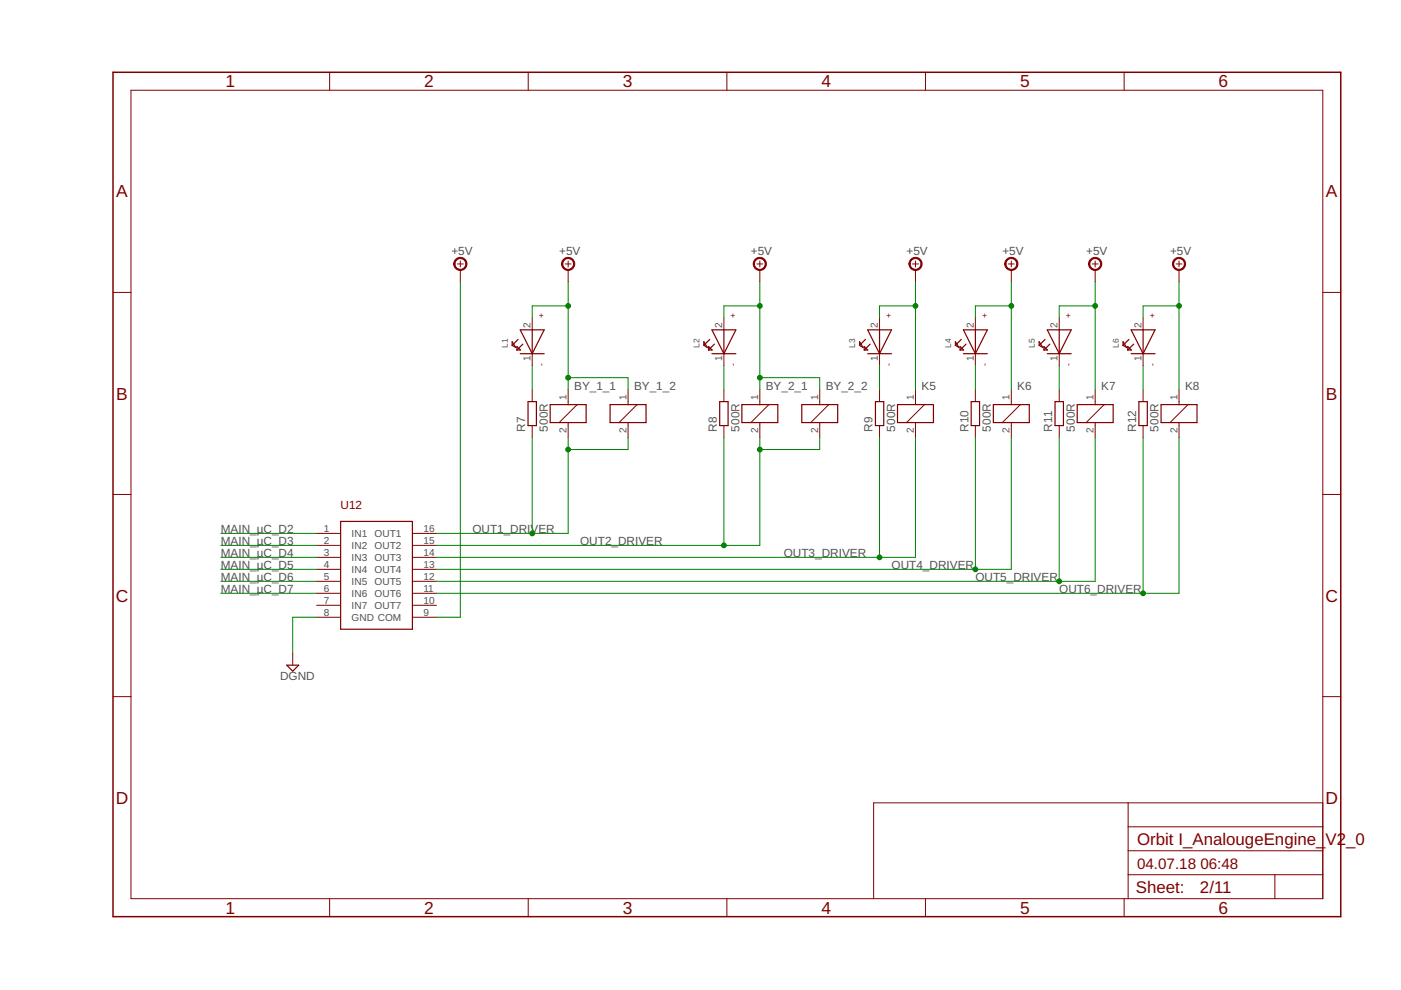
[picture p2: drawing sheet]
<svg xmlns="http://www.w3.org/2000/svg" width="297mm" height="210mm" viewBox="0 0 297 210" stroke-linecap="round" stroke-linejoin="round" font-family="sans-serif">
<g fill="none" stroke="#800000" stroke-width=".25">
<path d="M108.6 72.5l.7 1.2-.7-.5zM109.6 73.5l.7 .7h-.7zM109.8 72l-1.2 1.2M110.3 69.9h5.1l-2.6 5.1zM110.3 75h5.1M110.8 73l-1.2 1.2M112.8 69.9v5.1M149.2 72.5l.8 1.2-.8-.5zM150.2 73.5l.8 .7h-.8zM150.5 72l-1.3 1.2M150.9 69.9h5.1l-2.5 5.1zM150.9 75h5.1"/>
<path d="M151.5 73l-1.3 1.2M153.5 69.9v5.1M182.2 72.5l.8 1.2-.8-.5zM183.2 73.5l.8 .7h-.8zM183.5 72l-1.3 1.2M184 69.9h5l-2.5 5.1zM184 75h5M184.5 73l-1.3 1.2M186.5 69.9v5.1M202.6 72.5l.7 1.2-.7-.5zM203.6 73.5l.7 .7h-.7zM203.8 72l-1.2 1.2"/>
<path d="M204.3 69.9h5l-2.5 5.1zM204.3 75h5M204.8 73l-1.2 1.2M206.8 69.9v5.1M220.3 72.5l.8 1.2-.8-.5zM221.3 73.5l.8 .7h-.8zM221.6 72l-1.3 1.2M222 69.9h5.1l-2.5 5.1zM222 75h5.1M222.6 73l-1.3 1.2M224.6 69.9v5.1M238.1 72.5l.8 1.2-.8-.5z"/>
<path d="M239.1 73.5l.8 .7h-.8zM239.4 72l-1.3 1.2M239.8 69.9h5.1l-2.5 5.1zM239.8 75h5.1M240.4 73l-1.3 1.2M242.4 69.9v5.1M112 85.2h1.7v5h-1.7zM116.6 85.8h7.7v3.8h-7.7zM129.3 85.8h7.7v3.8h-7.7zM152.6 85.2h1.8v5h-1.8zM157.3 85.8h7.6v3.8h-7.6zM170 85.8h7.6v3.8h-7.6z"/>
<path d="M185.6 85.2h1.8v5h-1.8zM190.3 85.8h7.6v3.8h-7.6zM205.9 85.2h1.8v5h-1.8zM210.6 85.8h7.6v3.8h-7.6zM223.7 85.2h1.8v5h-1.8zM228.4 85.8h7.6v3.8h-7.6zM241.5 85.2h1.7v5h-1.7zM246.2 85.8h7.6v3.8h-7.6zM72.2 110.6h15.2v22.8h-15.2zM60.8 141h2.5l-1.2 1.3z"/>
</g>
<g fill="none" stroke="#800000" stroke-width=".21">
<path d="M27.8 19.1h252.7v171.4h-252.7zM69.9 15.3v3.8M112 15.3v3.8M154.1 15.3v3.8M196.2 15.3v3.8M238.3 15.3v3.8M97 56h1.2M97.6 55.3v1.3M97.6 57.2v2.6M119.8 56h1.3M120.5 55.3v1.3M120.5 57.2v2.6"/>
<path d="M160.5 56h1.2M161.1 55.3v1.3M161.1 57.2v2.6M193.5 56h1.2M194.1 55.3v1.3M194.1 57.2v2.6M213.8 56h1.3M214.4 55.3v1.3M214.4 57.2v2.6M231.6 56h1.2M232.2 55.3v1.3M232.2 57.2v2.6"/>
<path d="M249.3 56h1.3M250 55.3v1.3M250 57.2v2.6M24 62h3.8M112.8 67.4v2.5M112.8 75v2.5M153.5 67.4v2.5M153.5 75v2.5M186.5 67.4v2.5M186.5 75v2.5M206.8 67.4v2.5M206.8 75v2.5"/>
<path d="M224.6 67.4v2.5M224.6 75v2.5M242.4 67.4v2.5M242.4 75v2.5M280.5 62h3.8M112.8 82.6v2.6M112.8 90.2v2.6M120.5 82.6v3.2M120.5 89.6v3.2M122.4 85.8l-3.8 3.8M133.2 82.6v3.2M133.2 89.6v3.2"/>
<path d="M135.1 85.8l-3.8 3.8M153.5 82.6v2.6M153.5 90.2v2.6M161.1 82.6v3.2M161.1 89.6v3.2M163 85.8l-3.8 3.8M173.8 82.6v3.2M173.8 89.6v3.2M175.7 85.8l-3.8 3.8M186.5 82.6v2.6M186.5 90.2v2.6M194.1 82.6v3.2"/>
<path d="M194.1 89.6v3.2M196 85.8l-3.8 3.8M206.8 82.6v2.6M206.8 90.2v2.6M214.4 82.6v3.2M214.4 89.6v3.2M216.3 85.8l-3.8 3.8M224.6 82.6v2.6M224.6 90.2v2.6M232.2 82.6v3.2M232.2 89.6v3.2M234.1 85.8l-3.8 3.8"/>
<path d="M242.4 82.6v2.6M242.4 90.2v2.6M250 82.6v3.2M250 89.6v3.2M251.9 85.8l-3.8 3.8M24 104.8h3.8M67.1 113.1h5.1M67.1 115.6h5.1M67.1 118.2h5.1M87.4 113.1h5.1M87.4 115.6h5.1M87.4 118.2h5.1"/>
<path d="M280.5 104.8h3.8M62.1 138.5v2.5M67.1 120.7h5.1M67.1 123.3h5.1M67.1 125.8h5.1M67.1 128.3h5.1M67.1 130.9h5.1M87.4 120.7h5.1M87.4 123.3h5.1M87.4 125.8h5.1M87.4 128.3h5.1M87.4 130.9h5.1"/>
<path d="M24 147.7h3.8M280.5 147.7h3.8M239.2 170.2v20.3M239.2 175.3h41.3M280.5 170.2h-95.3v20.3M69.9 190.5v3.9M112 190.5v3.9M154.1 190.5v3.9M196.2 190.5v3.9M238.3 190.5v3.9M239.2 185.5h41.3M239.2 180.4h41.3"/>
<path d="M270.3 185.5v5"/>
</g>
<g fill="#800000" stroke="#800000" stroke-width=".21">
<path d="M119.4 55a1.39 1.39 0 0 1 2.2 .3 1.39 1.39 0 0 1-.8 2 1.39 1.39 0 0 1-1.7-1.3h.2a1.15 1.15 0 0 1 1.6-1.1 1.15 1.15 0 0 1 .3 1.9 1.15 1.15 0 0 1-1.8-.6l-.1-.2h-.2z" fill-rule="evenodd"/>
<path d="M193.1 55a1.4 1.4 0 0 1 2.2 .3 1.4 1.4 0 0 1-.8 2 1.4 1.4 0 0 1-1.8-1.3h.3a1.15 1.15 0 0 1 1.6-1.1 1.15 1.15 0 0 1 .3 1.9 1.15 1.15 0 0 1-1.9-.6v-.2h-.3z" fill-rule="evenodd"/>
<path d="M96.6 55a1.4 1.4 0 0 1 2.2 .3 1.4 1.4 0 0 1-.8 2 1.4 1.4 0 0 1-1.8-1.3h.3a1.15 1.15 0 0 1 1.6-1.1 1.15 1.15 0 0 1 .3 1.9 1.15 1.15 0 0 1-1.9-.6v-.2h-.3z" fill-rule="evenodd"/>
<path d="M160.1 55a1.39 1.39 0 0 1 2.2 .3 1.39 1.39 0 0 1-.8 2 1.39 1.39 0 0 1-1.8-1.3h.3a1.14 1.14 0 0 1 1.6-1 1.14 1.14 0 0 1 .2 1.9 1.14 1.14 0 0 1-1.8-.7v-.2h-.3z" fill-rule="evenodd"/>
<path d="M213.4 55a1.4 1.4 0 0 1 2.2 .3 1.4 1.4 0 0 1-.8 2 1.4 1.4 0 0 1-1.8-1.3h.3a1.15 1.15 0 0 1 1.6-1.1 1.15 1.15 0 0 1 .3 1.9 1.15 1.15 0 0 1-1.9-.6v-.2h-.3z" fill-rule="evenodd"/>
<path d="M231.2 55a1.39 1.39 0 0 1 2.2 .3 1.39 1.39 0 0 1-.8 2 1.39 1.39 0 0 1-1.8-1.3h.3a1.15 1.15 0 0 1 1.6-1.1 1.15 1.15 0 0 1 .3 1.9 1.15 1.15 0 0 1-1.9-.6v-.2h-.3z" fill-rule="evenodd"/>
<path d="M249 55a1.39 1.39 0 0 1 2.2 .3 1.39 1.39 0 0 1-.9 2 1.39 1.39 0 0 1-1.7-1.3h.2a1.14 1.14 0 0 1 1.6-1.1 1.14 1.14 0 0 1 .3 1.9 1.14 1.14 0 0 1-1.8-.6l-.1-.2h-.2z" fill-rule="evenodd"/>
</g>
<path d="M24 15.3h260.3v179.1h-260.3z" fill="none" stroke="#800000" stroke-width=".32"/>
<g fill="none" stroke="#008000" stroke-width=".21">
<path d="M97.6 59.8v71.1h-5.1M120.5 59.8v22.8M161.1 59.8v22.8M194.1 59.8v22.8M214.4 59.8v22.8M232.2 59.8v22.8M250 59.8v22.8M112.8 77.5v5.1M120.5 64.9h-7.7v2.5M153.5 77.5v5.1M161.1 64.9h-7.6v2.5M186.5 77.5v5.1"/>
<path d="M194.1 64.9h-7.6v2.5M206.8 77.5v5.1M214.4 64.9h-7.6v2.5M224.6 77.5v5.1M232.2 64.9h-7.6v2.5M242.4 77.5v5.1M250 64.9h-7.6v2.5M112.8 92.8v20.3M120.5 92.8v20.3h-28M120.5 80.1h12.7v2.5M133.2 92.8v2.5h-12.7M153.5 92.8v22.8"/>
<path d="M161.1 80.1h12.7v2.5M161.1 92.8v22.8h-68.6M173.8 92.8v2.5h-12.7M186.5 92.8v25.4M194.1 92.8v25.4h-101.6M206.8 92.8v27.9M214.4 92.8v27.9h-121.9M224.6 92.8v30.5M232.2 92.8v30.5h-139.7M242.4 92.8v33M250 92.8v33h-157.5M46.8 113.1h20.3"/>
<path d="M46.8 115.6h20.3M46.8 118.2h20.3M46.8 120.7h20.3M46.8 123.3h20.3M46.8 125.8h20.3M67.1 130.9h-5v7.6"/>
</g>
<g fill="#008000" stroke="#008000" stroke-width=".21">
<circle cx="120.5" cy="80.1" r=".51"/>
<circle cx="120.5" cy="64.9" r=".51"/>
<circle cx="161.1" cy="80.1" r=".51"/>
<circle cx="161.1" cy="64.9" r=".51"/>
<circle cx="194.1" cy="64.9" r=".51"/>
<circle cx="214.4" cy="64.9" r=".51"/>
<circle cx="232.2" cy="64.9" r=".51"/>
<circle cx="250" cy="64.9" r=".51"/>
<circle cx="120.5" cy="95.3" r=".51"/>
<circle cx="112.8" cy="113.1" r=".51"/>
<circle cx="161.1" cy="95.3" r=".51"/>
<circle cx="153.5" cy="115.6" r=".51"/>
<circle cx="186.5" cy="118.2" r=".51"/>
<circle cx="206.8" cy="120.7" r=".51"/>
<circle cx="224.6" cy="123.3" r=".51"/>
<circle cx="242.4" cy="125.8" r=".51"/>
</g>
<g font-size="3.7" fill="#800000">
<text x="47.8" y="18.5">1</text>
<text x="89.9" y="18.5">2</text>
<text x="132" y="18.5">3</text>
<text x="174.2" y="18.5">4</text>
<text x="216.3" y="18.5">5</text>
<text x="258.4" y="18.5">6</text>
<text x="24.6" y="41.9">A</text>
<text x="281.1" y="41.9">A</text>
<text x="24.6" y="84.7">B</text>
<text x="281.1" y="84.7">B</text>
<text x="24.5" y="127.6">C</text>
<text x="281" y="127.6">C</text>
<text x="24.5" y="170.4">D</text>
<text x="281" y="170.4">D</text>
<text x="47.8" y="193.7">1</text>
<text x="89.9" y="193.7">2</text>
<text x="132" y="193.7">3</text>
<text x="174.2" y="193.7">4</text>
<text x="216.3" y="193.7">5</text>
<text x="258.4" y="193.7">6</text>
</g>
<g font-size="3.6" fill="#800000">
<text x="241.1" y="179.1">Orbit I_AnalougeEngine_</text>
<text x="281.1" y="179.1">V2_0</text>
<text x="240.8" y="189.4">Sheet:</text>
<text x="254.4" y="189.3">2/11</text>
</g>
<g font-size="3.2" fill="#800000">
<text x="241.1" y="184.2">04.07.18</text>
<text x="254.5" y="184.2">06:48</text>
</g>
<g font-size="2.5" fill="#505050">
<text x="95.7" y="54.1">+5V</text>
<text x="118.6" y="54.1">+5V</text>
<text x="159.2" y="54.1">+5V</text>
<text x="192.2" y="54.1">+5V</text>
<text x="212.5" y="54.1">+5V</text>
<text x="230.3" y="54.1">+5V</text>
<text x="248.1" y="54.1">+5V</text>
<text x="121.7" y="82.6">BY_1_1</text>
<text x="134.4" y="82.6">BY_1_2</text>
<text x="162.4" y="82.6">BY_2_1</text>
<text x="175.1" y="82.6">BY_2_2</text>
<text x="195.4" y="82.6">K5</text>
<text x="215.7" y="82.6">K6</text>
<text x="233.5" y="82.6">K7</text>
<text x="251.2" y="82.6">K8</text>
<text x="111.3" y="91.5" transform="rotate(-90 111.3 91.5)">R7</text>
<text x="116.1" y="91.5" transform="rotate(-90 116.1 91.5)">500R</text>
<text x="152" y="91.5" transform="rotate(-90 152 91.5)">R8</text>
<text x="156.8" y="91.5" transform="rotate(-90 156.8 91.5)">500R</text>
<text x="185" y="91.5" transform="rotate(-90 185 91.5)">R9</text>
<text x="189.8" y="91.5" transform="rotate(-90 189.8 91.5)">500R</text>
<text x="205.3" y="91.5" transform="rotate(-90 205.3 91.5)">R10</text>
<text x="210.1" y="91.5" transform="rotate(-90 210.1 91.5)">500R</text>
<text x="223.1" y="91.5" transform="rotate(-90 223.1 91.5)">R11</text>
<text x="227.9" y="91.5" transform="rotate(-90 227.9 91.5)">500R</text>
<text x="240.9" y="91.5" transform="rotate(-90 240.9 91.5)">R12</text>
<text x="245.7" y="91.5" transform="rotate(-90 245.7 91.5)">500R</text>
<text x="46.8" y="113.1">MAIN_µC_D2</text>
<text x="100.1" y="113.1">OUT1_DRIVER</text>
<text x="46.8" y="115.6">MAIN_µC_D3</text>
<text x="46.8" y="118.2">MAIN_µC_D4</text>
<text x="123" y="115.6">OUT2_DRIVER</text>
<text x="166.2" y="118.2">OUT3_DRIVER</text>
<text x="46.8" y="120.7">MAIN_µC_D5</text>
<text x="46.8" y="123.3">MAIN_µC_D6</text>
<text x="46.8" y="125.8">MAIN_µC_D7</text>
<text x="189" y="120.7">OUT4_DRIVER</text>
<text x="206.8" y="123.3">OUT5_DRIVER</text>
<text x="224.6" y="125.8">OUT6_DRIVER</text>
<text x="59.4" y="144.2">DGND</text>
</g>
<text font-size="2.5" fill="#800000" x="72.2" y="108">U12</text>
<g font-size="2.1" fill="#505050">
<text x="112.5" y="69.6" transform="rotate(-90 112.5 69.6)">2</text>
<text x="153.1" y="69.6" transform="rotate(-90 153.1 69.6)">2</text>
<text x="186.1" y="69.6" transform="rotate(-90 186.1 69.6)">2</text>
<text x="206.4" y="69.6" transform="rotate(-90 206.4 69.6)">2</text>
<text x="224.2" y="69.6" transform="rotate(-90 224.2 69.6)">2</text>
<text x="242" y="69.6" transform="rotate(-90 242 69.6)">2</text>
<text x="112.5" y="76.5" transform="rotate(-90 112.5 76.5)">1</text>
<text x="153.1" y="76.5" transform="rotate(-90 153.1 76.5)">1</text>
<text x="186.1" y="76.5" transform="rotate(-90 186.1 76.5)">1</text>
<text x="206.4" y="76.5" transform="rotate(-90 206.4 76.5)">1</text>
<text x="224.2" y="76.5" transform="rotate(-90 224.2 76.5)">1</text>
<text x="242" y="76.5" transform="rotate(-90 242 76.5)">1</text>
<text x="120.1" y="84.8" transform="rotate(-90 120.1 84.8)">1</text>
<text x="132.8" y="84.8" transform="rotate(-90 132.8 84.8)">1</text>
<text x="160.7" y="84.8" transform="rotate(-90 160.7 84.8)">1</text>
<text x="173.4" y="84.8" transform="rotate(-90 173.4 84.8)">1</text>
<text x="193.8" y="84.8" transform="rotate(-90 193.8 84.8)">1</text>
<text x="214.1" y="84.8" transform="rotate(-90 214.1 84.8)">1</text>
<text x="231.8" y="84.8" transform="rotate(-90 231.8 84.8)">1</text>
<text x="249.6" y="84.8" transform="rotate(-90 249.6 84.8)">1</text>
<text x="120.1" y="91.8" transform="rotate(-90 120.1 91.8)">2</text>
<text x="132.8" y="91.8" transform="rotate(-90 132.8 91.8)">2</text>
<text x="160.7" y="91.8" transform="rotate(-90 160.7 91.8)">2</text>
<text x="173.4" y="91.8" transform="rotate(-90 173.4 91.8)">2</text>
<text x="193.8" y="91.8" transform="rotate(-90 193.8 91.8)">2</text>
<text x="214.1" y="91.8" transform="rotate(-90 214.1 91.8)">2</text>
<text x="231.8" y="91.8" transform="rotate(-90 231.8 91.8)">2</text>
<text x="249.6" y="91.8" transform="rotate(-90 249.6 91.8)">2</text>
<text x="68.7" y="112.7">1</text>
<text x="74.5" y="113.9">IN1</text>
<text x="79.4" y="113.9">OUT1</text>
<text x="89.8" y="112.7">16</text>
<text x="68.7" y="115.3">2</text>
<text x="68.7" y="117.8">3</text>
<text x="74.5" y="116.4">IN2</text>
<text x="74.5" y="118.9">IN3</text>
<text x="79.4" y="116.4">OUT2</text>
<text x="79.4" y="118.9">OUT3</text>
<text x="89.8" y="115.3">15</text>
<text x="89.8" y="117.8">14</text>
<text x="68.7" y="120.4">4</text>
<text x="68.7" y="122.9">5</text>
<text x="68.7" y="125.4">6</text>
<text x="74.5" y="121.5">IN4</text>
<text x="74.5" y="124">IN5</text>
<text x="79.4" y="121.5">OUT4</text>
<text x="79.4" y="124">OUT5</text>
<text x="89.8" y="120.4">13</text>
<text x="89.8" y="122.9">12</text>
<text x="89.8" y="125.4">11</text>
<text x="68.7" y="128">7</text>
<text x="68.7" y="130.5">8</text>
<text x="74.5" y="126.6">IN6</text>
<text x="74.5" y="129.1">IN7</text>
<text x="74.5" y="131.6">GND COM</text>
<text x="79.4" y="126.6">OUT6</text>
<text x="79.4" y="129.1">OUT7</text>
<text x="89.8" y="128">10</text>
<text x="89.8" y="130.5">9</text>
</g>
<g font-size="1.8" fill="#800000">
<text x="115.4" y="67.4" transform="rotate(-90 115.4 67.4)">+</text>
<text x="156" y="67.4" transform="rotate(-90 156 67.4)">+</text>
<text x="189" y="67.4" transform="rotate(-90 189 67.4)">+</text>
<text x="209.3" y="67.4" transform="rotate(-90 209.3 67.4)">+</text>
<text x="227.1" y="67.4" transform="rotate(-90 227.1 67.4)">+</text>
<text x="244.9" y="67.4" transform="rotate(-90 244.9 67.4)">+</text>
<text x="115.4" y="77.5" transform="rotate(-90 115.4 77.5)">-</text>
<text x="156" y="77.5" transform="rotate(-90 156 77.5)">-</text>
<text x="189" y="77.5" transform="rotate(-90 189 77.5)">-</text>
<text x="209.3" y="77.5" transform="rotate(-90 209.3 77.5)">-</text>
<text x="227.1" y="77.5" transform="rotate(-90 227.1 77.5)">-</text>
<text x="244.9" y="77.5" transform="rotate(-90 244.9 77.5)">-</text>
</g>
<g font-size="1.8" fill="#505050">
<text x="107.7" y="73.8" transform="rotate(-90 107.7 73.8)">L1</text>
<text x="148.3" y="73.8" transform="rotate(-90 148.3 73.8)">L2</text>
<text x="181.3" y="73.8" transform="rotate(-90 181.3 73.8)">L3</text>
<text x="201.6" y="73.8" transform="rotate(-90 201.6 73.8)">L4</text>
<text x="219.4" y="73.8" transform="rotate(-90 219.4 73.8)">L5</text>
<text x="237.2" y="73.8" transform="rotate(-90 237.2 73.8)">L6</text>
</g>
</svg>
